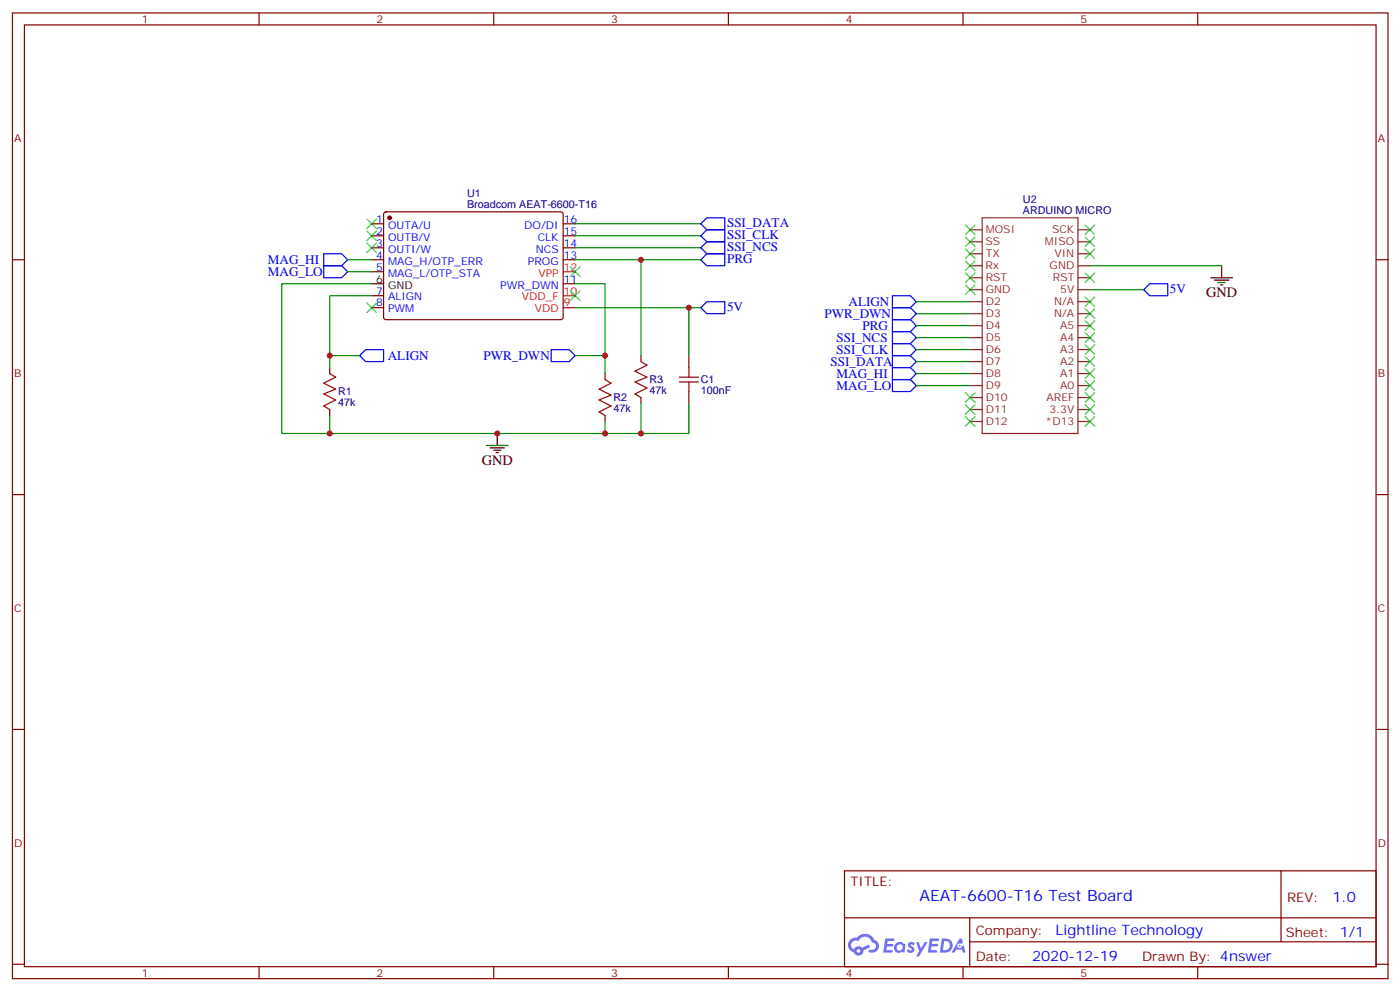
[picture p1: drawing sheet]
<svg xmlns="http://www.w3.org/2000/svg" width="413mm" height="292mm" viewBox="0 0 413 292" stroke-linecap="round" stroke-linejoin="round" font-family="sans-serif">
<g fill="none" stroke="#870000" stroke-width=".35">
<path d="M3.7 3.8h405.3v284.3h-405.3zM7.2 7.3h398.3v277.3h-398.3zM76.3 3.8v3.5M145.5 3.8v3.5M214.6 3.8v3.5M283.8 3.8v3.5M352.9 3.8v3.5M3.7 76.5h3.5M405.5 76.5h3.5M3.7 145.6h3.5M405.5 145.6h3.5M3.7 214.8h3.5"/>
<path d="M405.5 214.8h3.5M248.8 256.4h156.7v28.2h-156.7zM377.5 256.4v20.9M248.9 270.2h156.5M285.8 277.3h119.6M285.8 270.2v14.2M3.7 283.9h3.5M76.3 284.6v3.5M145.5 284.6v3.5M214.6 284.6v3.5M283.8 284.6v3.5M352.9 284.6v3.5"/>
<path d="M405.5 283.9h3.5"/>
</g>
<g fill="#5487ff">
<path d="M267.8 277.6a1.22 1.22 0 0 1 1.8 .2l-.4 .6a.47 .47 0 0 0-.4-.4 .47 .47 0 0 0-.5 .2l.2 .2a1.14 1.14 0 0 1 .8 1.8 1.14 1.14 0 0 1-2 0l-.2-.2 .5-.6 .7 .5a.29 .29 0 0 0 .4-.3 .29 .29 0 0 0-.3-.3 1.04 1.04 0 0 1-.6-1.7z"/>
<path d="M260.8 276.3h2.4l.3 .2-.1 .5-1.8 .1-.2 .8h1.6l.3 .4-.4 .4h-1.6l-.1 1.1h1.7l.2 .3-.2 .3-2.7 .1z"/>
<path d="M274 276.3h2.3l.4 .2-.2 .5-1.8 .1-.1 .8h1.5l.3 .4-.3 .4h-1.6l-.2 1.1h1.7l.2 .3-.2 .3-2.6 .1z"/>
<path d="M282.7 276.3h.7l.4 1.3-.6 .3a.69 .69 0 0 0-1.1 .3 .69 .69 0 0 0 .5 .9 .69 .69 0 0 0 .9-.6l.4-.2 .6 2.2h-.8l-.2-.9h-1.7l-.5 .9h-.9z"/>
<path d="M270 277.4h.7l.7 1.8 1.1-1.8h.8l-2.5 4.2h-.9l1-1.5z"/>
<path d="M277.5 276.3l-.6 4.2h1.4a2.11 2.11 0 0 0 2.4-2.1 2.11 2.11 0 0 0-2.5-2.1zM278.2 277.1a1.39 1.39 0 0 1 1.7 1.4 1.39 1.39 0 0 1-1.8 1.3h-.2z"/>
<path d="M263.8 277.9a1.54 1.54 0 0 0 0 2.2 1.54 1.54 0 0 0 2.1 .1l.6 .3 .3-2.3-.1-.3h-.5a1.49 1.49 0 0 0-2.4 0zM264.1 278.9a.95 .95 0 0 1 1.9 0 .95 .95 0 0 1-1.9 0z"/>
<path d="M250.6 276.7a2.18 2.18 0 0 0 1 3.7 1.44 1.44 0 0 0 1.7 .9 1.44 1.44 0 0 0 1.1-1.4l2-1.1-.4-.7-1.9 1a1.47 1.47 0 0 0-2.5 .4 1.39 1.39 0 0 1-.6-1.9 1.39 1.39 0 0 1 2-.5 2.12 2.12 0 0 1 2.1-1.3 2.12 2.12 0 0 1 1.9 1.7 1.14 1.14 0 0 1 1.1 1.4 1.14 1.14 0 0 1-1.6 .7 .43 .43 0 0 0-.6 .4 .43 .43 0 0 0 .4 .5 1.98 1.98 0 0 0 2.6-1.2 1.98 1.98 0 0 0-1.3-2.6 3.1 3.1 0 0 0-5.2-.6l-.9 .1zM252.4 280a.55 .55 0 0 1 1.1 0 .55 .55 0 0 1-1.1 0z"/>
<circle cx="282.8" cy="278.4" r=".26"/>
</g>
<path d="M360 78.2v3.6M109.5 83.5h3.5M356.8 81.8h6.3M357.9 82.5h4.2M358.9 83.2h2.1M359.6 83.9h.7M143.4 131.2h6.3M144.4 131.9h4.3M145.5 132.6h2.1M146.2 133.3h.7M146.5 127.6v3.6" fill="none" stroke="#000" stroke-width=".35"/>
<g fill="none" stroke="#870000" stroke-width=".35">
<path d="M109.5 65.9h3.5M109.5 69.4h3.5M109.5 73h3.5M109.5 76.5h3.5M113.3 62.6l.4-.2h51.8l.4 .7v30.6l-.7 .4h-51.7l-.5-.7v-30.3zM165.9 65.9h3.6M165.9 69.4h3.6M165.9 73h3.6M165.9 76.5h3.6M109.5 80h3.5M109.5 87.1h3.5M109.5 90.6h3.5"/>
<path d="M165.9 83.5h3.6M97.2 108.2v1.8M178.3 110v1.8M188.9 104.7v1.8M188.9 117.1v1.7M203 104.7v3.5M203 115.3v3.5M97.2 120.6v1.7M178.3 122.3v1.8"/>
</g>
<circle cx="114.8" cy="64.1" r=".53" fill="#870000" stroke="#870000" stroke-width=".35"/>
<path d="M165.9 90.6h3.6M165.9 87.1h3.6M165.9 80h3.6" fill="none" stroke="#f00" stroke-width=".35"/>
<g fill="none" stroke="#008700" stroke-width=".35">
<path d="M102.4 76.5h7.1M169.5 65.9h37M169.5 69.4h37M169.5 73h37M169.5 76.5h37M188.9 76.5v28.2M321.2 78.2h38.8M102.4 80h7.1M109.5 83.5h-26.5v44.1h14.2v-5.3M109.5 87.1h-12.3v21.1M169.5 83.5h8.8v26.5M169.5 90.6h37"/>
<path d="M203 90.6v14.1M270 95.9h15.9M270 99.4h15.9M270 92.4h15.9M270 88.8h15.9M321.2 85.3h15.8M97.2 104.7h8.8M169.5 104.7h8.8M188.9 118.8v8.8M203 118.8v8.8h-24.7M270 102.9h15.9M270 106.5h15.9"/>
<path d="M270 110h15.9M270 113.5h15.9M178.3 124.1v3.5h-81.1"/>
</g>
<path d="M97.2 110l1.7 1.1-3.5 1.7 3.5 1.8-3.5 1.4 3.5 1.8-3.5 1.7 1.8 1.1M178.3 111.8l1.8 1-3.6 1.8 3.6 1.7-3.6 1.5 3.6 1.7-3.6 1.8 1.8 1M188.9 106.5l1.7 1-3.5 1.8 3.5 1.8-3.5 1.4 3.5 1.7-3.5 1.8 1.8 1.1M200.2 112.5h5.6M200.2 111.1h5.6M203 108.2v2.9M203 112.5v2.8" fill="none" stroke="#a10000" stroke-width=".35"/>
<g fill="none" stroke="#00f" stroke-width=".35">
<path d="M95.4 78.2h5.3l1.7 1.8-1.7 1.8h-5.3zM95.4 74.7h5.3l1.7 1.8-1.7 1.7h-5.3zM206.5 65.9l1.8-1.8h5.3v3.6h-5.3zM206.5 69.4l1.8-1.7h5.3v3.5h-5.3zM206.5 73l1.8-1.8h5.3v3.5h-5.3zM206.5 76.5l1.8-1.8h5.3v3.5h-5.3zM206.5 90.6l1.8-1.8h5.3v3.6h-5.3zM263 94.1h5.3l1.7 1.8-1.7 1.7h-5.3zM263 97.6h5.3l1.7 1.8-1.7 1.8h-5.3zM263 87.1h5.3l1.7 1.7-1.7 1.8h-5.3zM263 90.6h5.3l1.7 1.8-1.7 1.7h-5.3zM337 85.3l1.8-1.8h5.3v3.6h-5.3z"/>
<path d="M106 104.7l1.7-1.8h5.3v3.6h-5.3zM162.4 102.9h5.3l1.8 1.8-1.8 1.8h-5.3zM263 101.2h5.3l1.7 1.7-1.7 1.8h-5.3zM263 104.7h5.3l1.7 1.8-1.7 1.7h-5.3zM263 108.2h5.3l1.7 1.8-1.7 1.8h-5.3zM263 111.8h5.3l1.7 1.7-1.7 1.8h-5.3z"/>
</g>
<g fill="none" stroke="#8c2424" stroke-width=".35">
<path d="M285.9 78.2h3.5M285.9 74.7h3.5M285.9 71.2h3.5M285.9 67.7h3.5M289.4 64.1h28.2v63.5h-28.2zM317.6 78.2h3.6M317.6 74.7h3.6M317.6 71.2h3.6M317.6 67.7h3.6M285.9 88.8h3.5M285.9 92.4h3.5M285.9 95.9h3.5"/>
<path d="M285.9 99.4h3.5M285.9 85.3h3.5M285.9 81.8h3.5M317.6 88.8h3.6M317.6 92.4h3.6M317.6 95.9h3.6M317.6 99.4h3.6M317.6 85.3h3.6M317.6 81.8h3.6M285.9 102.9h3.5M285.9 106.5h3.5M285.9 110h3.5"/>
<path d="M285.9 113.5h3.5M285.9 117.1h3.5M317.6 102.9h3.6M317.6 106.5h3.6M317.6 110h3.6M317.6 113.5h3.6M317.6 117.1h3.6M285.9 120.6h3.5M285.9 124.1h3.5M317.6 120.6h3.6M317.6 124.1h3.6"/>
</g>
<g fill="none" stroke="#3c3" stroke-width=".35">
<path d="M108.1 64.5l2.8 2.8M108.1 68l2.8 2.8M108.1 71.5l2.8 2.9M110.9 64.5l-2.8 2.8M110.9 68l-2.8 2.8M110.9 71.5l-2.8 2.9M168.1 78.6l2.8 2.8M170.9 78.6l-2.8 2.8M284.5 66.3l2.8 2.8M284.5 69.8l2.8 2.8M284.5 73.3l2.8 2.8M284.5 76.8l2.8 2.9"/>
<path d="M287.3 66.3l-2.8 2.8M287.3 69.8l-2.8 2.8M287.3 73.3l-2.8 2.8M287.3 76.8l-2.8 2.9M319.8 66.3l2.8 2.8M319.8 69.8l2.8 2.8M319.8 73.3l2.8 2.8M322.6 66.3l-2.8 2.8M322.6 69.8l-2.8 2.8M322.6 73.3l-2.8 2.8M108.1 89.2l2.8 2.8M110.9 89.2l-2.8 2.8"/>
<path d="M168.1 85.7l2.8 2.8M170.9 85.7l-2.8 2.8M284.5 80.4l2.8 2.8M284.5 83.9l2.8 2.8M287.3 80.4l-2.8 2.8M287.3 83.9l-2.8 2.8M319.8 80.4l2.8 2.8M319.8 87.4l2.8 2.8M319.8 90.9l2.8 2.9M319.8 94.5l2.8 2.8M319.8 98l2.8 2.8M322.6 80.4l-2.8 2.8"/>
<path d="M322.6 87.4l-2.8 2.8M322.6 90.9l-2.8 2.9M322.6 94.5l-2.8 2.8M322.6 98l-2.8 2.8M284.5 115.6l2.8 2.9M284.5 119.2l2.8 2.8M287.3 115.6l-2.8 2.9M287.3 119.2l-2.8 2.8M319.8 101.5l2.8 2.9M319.8 105.1l2.8 2.8M319.8 108.6l2.8 2.8M319.8 112.1l2.8 2.8"/>
<path d="M319.8 115.6l2.8 2.9M319.8 119.2l2.8 2.8M322.6 101.5l-2.8 2.9M322.6 105.1l-2.8 2.8M322.6 108.6l-2.8 2.8M322.6 112.1l-2.8 2.8M322.6 115.6l-2.8 2.9M322.6 119.2l-2.8 2.8M284.5 122.7l2.8 2.8M287.3 122.7l-2.8 2.8M319.8 122.7l2.8 2.8M322.6 122.7l-2.8 2.8"/>
</g>
<g fill="#c00">
<circle cx="97.2" cy="104.7" r=".88"/>
<circle cx="97.2" cy="127.6" r=".88"/>
<circle cx="178.3" cy="104.7" r=".88"/>
<circle cx="146.5" cy="127.6" r=".88"/>
<circle cx="203" cy="90.6" r=".88"/>
<circle cx="178.3" cy="127.6" r=".88"/>
<circle cx="188.9" cy="76.5" r=".88"/>
<circle cx="188.9" cy="127.6" r=".88"/>
</g>
<text font-size="4.6" fill="#00f" x="270.9" y="265.4">AEAT-6600-T16 Test Board</text>
<g font-size="4.2">
<text x="355.4" y="87.4">GND</text>
<text x="142" y="136.8">GND</text>
</g>
<g font-size="4.2" fill="#00f">
<text x="392.6" y="265.7">1.0</text>
<text x="311" y="275.2">Lightline Technology</text>
<text x="304.1" y="283">2020-12-19</text>
</g>
<g font-size="3.9" fill="#00f">
<text x="214.2" y="66.7">SSI_DATA</text>
<text x="214.2" y="70.3">SSI_CLK</text>
<text x="78.9" y="77.7">MAG_HI</text>
<text x="214.2" y="73.8">SSI_NCS</text>
<text x="214.2" y="77.3">PRG</text>
<text x="78.9" y="81.2">MAG_LO</text>
<text x="344.8" y="86.1">5V</text>
<text x="214.2" y="91.4">5V</text>
<text x="243" y="93.6">PWR_DWN</text>
<text x="250" y="90.1">ALIGN</text>
<text x="246.5" y="100.6">SSI_NCS</text>
<text x="254.1" y="97.1">PRG</text>
<text x="114.3" y="105.9">ALIGN</text>
<text x="142.4" y="105.9">PWR_DWN</text>
<text x="244.7" y="107.7">SSI_DATA</text>
<text x="246.5" y="104.2">SSI_CLK</text>
<text x="246.5" y="111.2">MAG_HI</text>
<text x="246.5" y="114.8">MAG_LO</text>
</g>
<g font-size="3.9" fill="#800">
<text x="250.6" y="261">TITLE:</text>
<text x="379.2" y="265.7">REV:</text>
<text x="287.5" y="275.2">Company:</text>
<text x="378.9" y="275.8">Sheet: 1/1</text>
<text x="287.5" y="282.9">Date:</text>
<text x="336.6" y="282.9">Drawn By: 4nswer</text>
</g>
<g font-size="3.2" fill="#800">
<text x="41.8" y="6.8">1</text>
<text x="110.9" y="6.8">2</text>
<text x="180.1" y="6.8">3</text>
<text x="249.2" y="6.8">4</text>
<text x="318.3" y="6.8">5</text>
<text x="4.2" y="41.9">A</text>
<text x="406" y="41.9">A</text>
<text x="4.2" y="111.1">B</text>
<text x="406" y="111.1">B</text>
<text x="4.2" y="180.2">C</text>
<text x="406" y="180.2">C</text>
<text x="4.2" y="249.3">D</text>
<text x="406" y="249.3">D</text>
<text x="41.8" y="287.6">1</text>
<text x="110.9" y="287.6">2</text>
<text x="180.1" y="287.6">3</text>
<text x="249.2" y="287.6">4</text>
<text x="318.3" y="287.6">5</text>
</g>
<g font-size="3.2" fill="#000080">
<text x="137.6" y="58.1">U1</text>
<text x="301.4" y="59.8">U2</text>
<text x="137.6" y="61.2">Broadcom AEAT-6600-T16</text>
<text x="301.4" y="63.1">ARDUINO MICRO</text>
<text x="191.3" y="112.9">R3</text>
<text x="206.5" y="112.9">C1</text>
<text x="99.6" y="119.6">47k</text>
<text x="99.6" y="116.4">R1</text>
<text x="180.8" y="118.2">R2</text>
<text x="191.3" y="116.1">47k</text>
<text x="206.5" y="116.1">100nF</text>
<text x="180.8" y="121.4">47k</text>
</g>
<g font-size="3.2" fill="#00f">
<text x="110.8" y="65.5">1</text>
<text x="166.1" y="65.5">16</text>
<text x="110.8" y="69.1">2</text>
<text x="114.3" y="67.3">OUTA/U</text>
<text x="114.3" y="70.8">OUTB/V</text>
<text x="154.5" y="67.3">DO/DI</text>
<text x="158.5" y="70.8">CLK</text>
<text x="166.1" y="69.1">15</text>
<text x="110.8" y="72.6">3</text>
<text x="110.8" y="76.1">4</text>
<text x="114.3" y="74.4">OUTI/W</text>
<text x="114.3" y="77.9">MAG_H/OTP_ERR</text>
<text x="155.6" y="77.9">PROG</text>
<text x="157.9" y="74.4">NCS</text>
<text x="166.1" y="76.1">13</text>
<text x="166.1" y="72.6">14</text>
<text x="110.8" y="79.7">5</text>
<text x="114.3" y="81.4">MAG_L/OTP_STA</text>
<text x="166.1" y="83.2">11</text>
<text x="110.8" y="86.7">7</text>
<text x="114.3" y="88.5">ALIGN</text>
<text x="147.4" y="84.9">PWR_DWN</text>
<text x="110.8" y="90.2">8</text>
<text x="114.3" y="92">PWM</text>
</g>
<g font-size="3.2" fill="#8d2323">
<text x="290.5" y="68.7">MOSI</text>
<text x="310" y="68.7">SCK</text>
<text x="290.4" y="72.2">SS</text>
<text x="290.5" y="75.8">TX</text>
<text x="307.9" y="72.2">MISO</text>
<text x="310.7" y="75.8">VIN</text>
<text x="290.4" y="79.3">Rx</text>
<text x="290.5" y="82.8">RST</text>
<text x="309.3" y="79.3">GND</text>
<text x="310.3" y="82.8">RST</text>
<text x="290.5" y="89.9">D2</text>
<text x="290.5" y="86.4">GND</text>
<text x="310.6" y="89.9">N/A</text>
<text x="312.4" y="86.4">5V</text>
<text x="290.5" y="93.4">D3</text>
<text x="310.6" y="93.4">N/A</text>
<text x="290.5" y="96.9">D4</text>
<text x="290.5" y="100.5">D5</text>
<text x="312.4" y="100.5">A4</text>
<text x="312.4" y="96.9">A5</text>
<text x="290.5" y="104">D6</text>
<text x="290.5" y="107.5">D7</text>
<text x="312.4" y="107.5">A2</text>
<text x="312.4" y="104">A3</text>
<text x="290.5" y="111.1">D8</text>
<text x="312.4" y="111.1">A1</text>
<text x="290.5" y="114.6">D9</text>
<text x="290.5" y="118.1">D10</text>
<text x="308.4" y="118.1">AREF</text>
<text x="312.4" y="114.6">A0</text>
<text x="290.5" y="121.6">D11</text>
<text x="290.5" y="125.2">D12</text>
<text x="308.1" y="125.2">*D13</text>
<text x="309.2" y="121.6">3.3V</text>
</g>
<g font-size="3.2">
<text x="110.8" y="83.2">6</text>
<text x="114.3" y="84.9">GND</text>
</g>
<g font-size="3.2" fill="#f00">
<text x="158.6" y="81.4">VPP</text>
<text x="166.1" y="79.7">12</text>
<text x="153.7" y="88.5">VDD_F</text>
<text x="166.1" y="86.7">10</text>
<text x="157.6" y="92">VDD</text>
<text x="166.1" y="90.2">9</text>
</g>
</svg>
